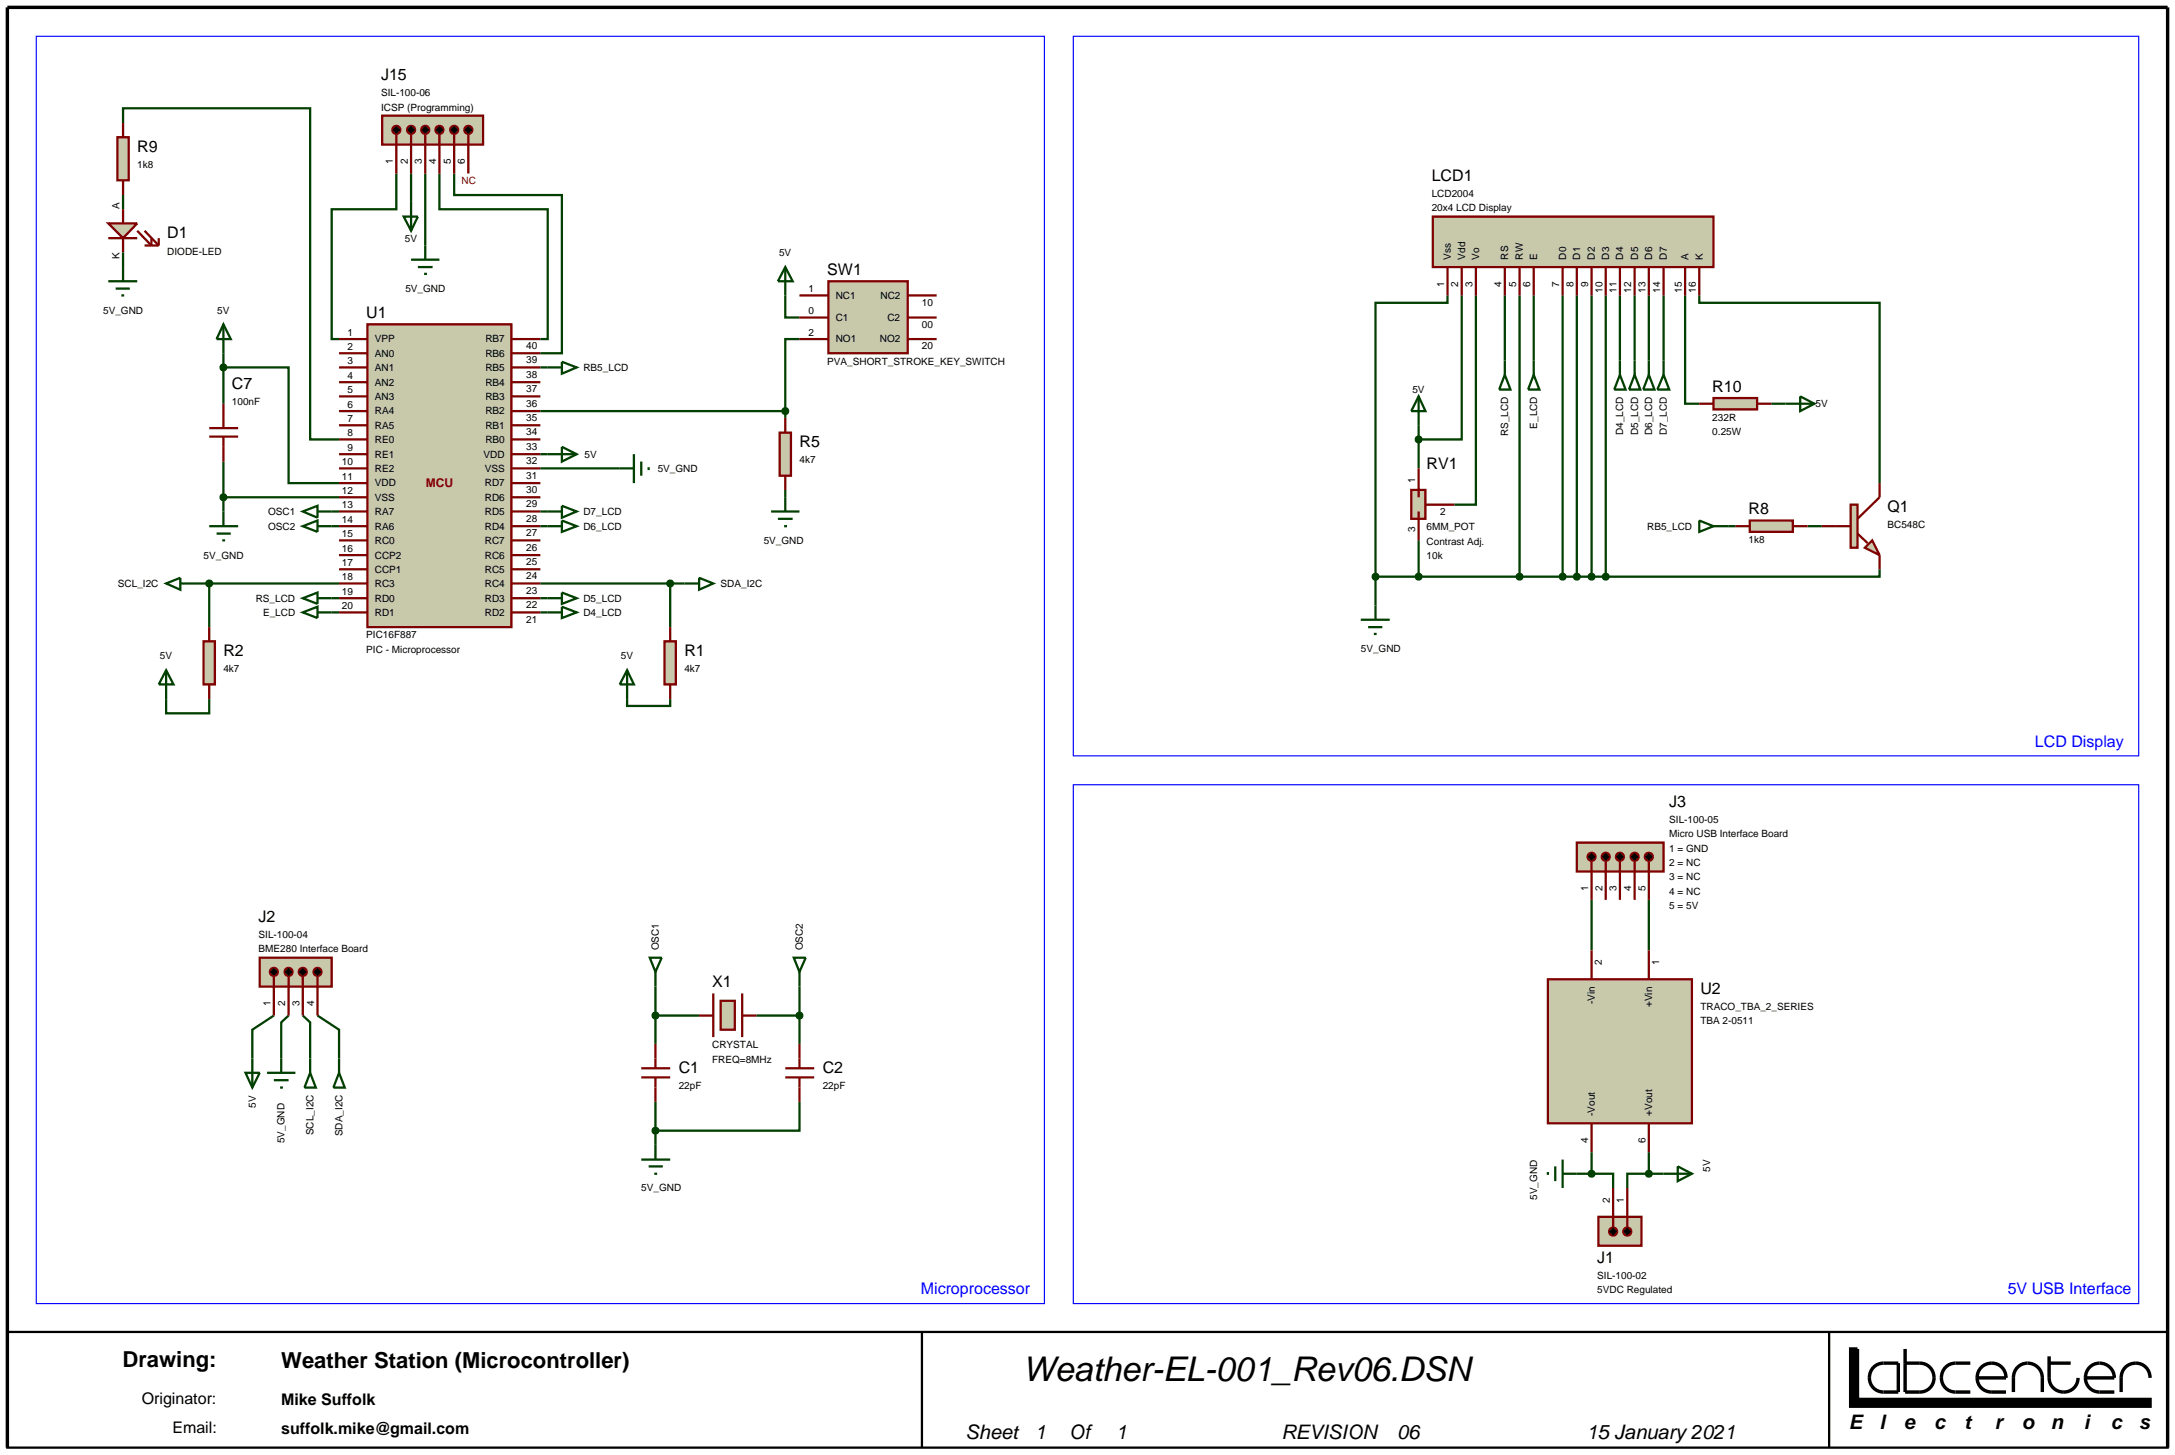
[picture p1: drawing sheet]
<svg xmlns="http://www.w3.org/2000/svg" width="384mm" height="257mm" viewBox="0 0 384 257" stroke-linecap="round" stroke-linejoin="round" font-family="sans-serif">
<g fill="none" stroke="#004000" stroke-width=".4">
<path d="M21.7 21.7v-2.6h33v58.4h5.1M21.7 34.4v2.5M69.9 30.6v6.3h-11.4v22.9h1.3M72.5 30.6v5M75 30.6v12.7M77.5 30.6v6.3h19.1v22.9h-1.3M80.1 30.6v3.8h19v27.9h-3.8M21.7 44.5v2.6M138.5 52.1v3.9h2.5M141 59.8h-2.5v12.7M255.3 52.1v1.3h-12.7v48.3M257.8 52.1v25.4h-7.6"/>
<path d="M260.3 52.1v36.9h-3.8M265.4 52.1v11.5M268 52.1v49.6M270.5 52.1v11.5M275.6 52.1v49.6M278.1 52.1v49.6M280.7 52.1v49.6M283.2 52.1v49.6M285.7 52.1v11.5M288.3 52.1v11.5M290.8 52.1v11.5M293.4 52.1v11.5"/>
<path d="M297.2 52.1v19.1h2.5M299.7 52.1v1.3h31.8v31.8M39.4 64.8h11.5v20.4h8.9M39.4 62.3v8.9M95.3 64.8h1.3M95.3 72.5h43.2M138.5 72.5v1.2M250.2 75v7.6M312.4 71.2h2.5M39.4 87.7h20.4M39.4 81.4v8.8M58.5 90.2h1.3"/>
<path d="M58.5 92.8h1.3M95.3 80.1h1.3M95.3 82.6h14M95.3 90.2h1.3M95.3 92.8h1.3M138.5 86.4v1.3M250.2 95.3v6.4M304.8 92.8h1.3M318.8 92.8h2.5M34.4 102.9h25.4M36.9 102.9v7.7M58.5 105.5h1.3"/>
<path d="M58.5 108h1.3M95.3 105.5h1.3M95.3 108h1.3M95.3 102.9h25.4M118.2 102.9v7.7M242.6 101.7h40.6M242.6 101.7v5.1M331.5 100.4v1.3h-48.3M29.3 123.3v2.5h7.6v-2.5M110.6 123.3v1.2h7.6v-1.2M280.7 158.7v8.9M290.8 158.7v8.9"/>
<path d="M48.3 179.1l-3.8 2.5v5.1M50.9 179.1l-1.3 1.2v6.4M53.4 179.1l1.3 1.2v6.4M56 179.1l3.8 2.5v5.1M115.6 174v10.1M115.6 179.1h7.7M133.4 179.1h7.6M141 174v10.1M115.6 194.3v7.6M141 194.3v5.1h-25.4M278.1 207h2.6M280.7 207h3.8v2.5"/>
<path d="M280.7 203.2v3.8M290.8 207h-3.8v2.5M290.8 203.2v3.8M290.8 207h2.6"/>
</g>
<path d="M1.3 1.3h381" fill="none" stroke="#000" stroke-width=".6" stroke-linecap="butt"/>
<path d="M1.3 234.9h381v20.4h-381z" fill="#fff" stroke="#000" stroke-width=".4"/>
<path d="M162.6 234.9v20.4" fill="none" stroke="#000" stroke-width=".4"/>
<path d="M64.8 57.2h25.4v53.4h-25.4z" fill="#c8c8aa" stroke="#800000" stroke-width=".4"/>
<g fill="none" stroke="#800000" stroke-width=".4">
<path d="M59.8 59.8h5M90.2 59.8h5.1M36.9 77h5.1M36.9 75.5h5.1M39.4 71.2v4.3M39.4 77v4.4M59.8 62.3h5M59.8 64.8h5M59.8 67.4h5M59.8 69.9h5M59.8 72.5h5M59.8 75h5"/>
<path d="M59.8 77.5h5M90.2 62.3h5.1M90.2 64.8h5.1M90.2 67.4h5.1M90.2 69.9h5.1M90.2 72.5h5.1M90.2 75h5.1M90.2 77.5h5.1M59.8 80.1h5M59.8 82.6h5M59.8 85.2h5M59.8 87.7h5"/>
<path d="M59.8 90.2h5M59.8 95.3h5M59.8 92.8h5M59.8 97.9h5M90.2 80.1h5.1M90.2 82.6h5.1M90.2 85.2h5.1M90.2 87.7h5.1M90.2 90.2h5.1M90.2 95.3h5.1M90.2 92.8h5.1M90.2 97.9h5.1"/>
<path d="M59.8 100.4h5M59.8 102.9h5M59.8 105.5h5M59.8 108h5M90.2 100.4h5.1M90.2 102.9h5.1M90.2 105.5h5.1M90.2 108h5.1"/>
</g>
<path d="M39.4 57.2l1.3 2.6h-2.5zM39.4 57.2v5.1M99.1 78.8l2.6 1.3-2.6 1.3zM36.9 92.8h5.1M38.2 94.1h2.5M39.2 95.3h.5M39.4 90.2v2.6M96.6 80.1h5.1M109.3 82.6h2.5M111.8 80.1v5.1M113.1 81.4v2.5M114.4 82.4v.5" fill="none" stroke="#004000" stroke-width=".4"/>
<g fill="none" stroke="#000" stroke-width=".6" stroke-linecap="butt">
<path d="M1.3 1.3v254M382.3 1.3v254M336 237.9v7.6h2.6a2.55 2.55 0 0 0 2.5-2.6 2.55 2.55 0 0 0-2.5-2.5h-2.6M361.4 239.2v3.8a2.55 2.55 0 0 0 2.6 2.5 2.55 2.55 0 0 0 2.5-2.5M330.6 241l1-.5 3.2-.1v5.1h-2.6a2.55 2.55 0 0 1-2.4-1.7 2.55 2.55 0 0 1 .8-2.8zM347.5 240.4h-2.6a2.55 2.55 0 0 0-2.5 2.5 2.55 2.55 0 0 0 2.5 2.6h2.6M348.7 243a2.49 2.49 0 0 0 2.6 2.5h2.5M349.3 241.3a2.55 2.55 0 0 1 2.8-.8 2.55 2.55 0 0 1 1.7 2.5h-5.1l.1-.6zM355.1 245.5v-2.5a2.55 2.55 0 0 1 2.5-2.6 2.55 2.55 0 0 1 2.6 2.6v2.5M361.4 240.4h3.8M367.8 243a2.48 2.48 0 0 0 2.5 2.5h2.6M368.7 241a2.58 2.58 0 0 1 2.8-.3 2.58 2.58 0 0 1 1.4 2.3h-5.1a2.6 2.6 0 0 1 .9-2z"/>
<path d="M379.2 243a2.55 2.55 0 0 0-2.5-2.6 2.55 2.55 0 0 0-2.6 2.6v2.5"/>
</g>
<path d="M326.4 237.9h1.2v8.9h51.6v1.2h-52.8z" fill="#000" stroke="#000" stroke-width=".6" stroke-linecap="butt"/>
<path d="M322.6 234.9v20.4" fill="none" stroke="#000" stroke-width=".4"/>
<path d="M67.4 20.4h17.8v5.1h-17.8z" fill="#c8c8aa" stroke="#800000" stroke-width=".4"/>
<path d="M69.9 23.7v6.9M72.5 23.7v6.9M75 23.7v6.9M77.5 23.7v6.9M80.1 23.7v6.9M82.6 23.7v6.9" fill="none" stroke="#800000" stroke-width=".4"/>
<g fill="#000" stroke="#800000" stroke-width=".4">
<path d="M69.4 22.4l.5-.2-.7 .7zM69.9 22.2a.68 .68 0 0 1 .7 .7zM70.6 22.9a.68 .68 0 0 1-.7 .7zM69.2 22.9l.7 .7a.68 .68 0 0 1-.7-.7z"/>
<path d="M72 22.4l.5-.2-.7 .7zM72.5 22.2a.68 .68 0 0 1 .7 .7zM73.2 22.9a.68 .68 0 0 1-.7 .7zM71.8 22.9l.7 .7a.68 .68 0 0 1-.7-.7z"/>
<path d="M74.5 22.4l.5-.2-.7 .7zM75 22.2a.68 .68 0 0 1 .7 .7zM75.7 22.9a.68 .68 0 0 1-.7 .7zM74.3 22.9l.7 .7a.68 .68 0 0 1-.7-.7z"/>
<path d="M77 22.4l.5-.2-.7 .7zM77.5 22.2a.68 .68 0 0 1 .7 .7zM78.2 22.9a.68 .68 0 0 1-.7 .7zM76.8 22.9l.7 .7a.68 .68 0 0 1-.7-.7z"/>
<path d="M79.6 22.4l.5-.2-.7 .7zM80.1 22.2a.68 .68 0 0 1 .7 .7zM80.8 22.9a.68 .68 0 0 1-.7 .7zM79.4 22.9l.7 .7a.68 .68 0 0 1-.7-.7z"/>
<path d="M82.1 22.4l.5-.2-.7 .7zM82.6 22.2a.68 .68 0 0 1 .7 .7zM83.3 22.9a.68 .68 0 0 1-.7 .7zM81.9 22.9l.7 .7a.68 .68 0 0 1-.7-.7z"/>
</g>
<path d="M69.2 22.9l.7-.7 .7 .7-.7 .7zM72.5 22.2l.7 .7-.7 .7-.7-.7zM74.3 22.9l.7-.7 .7 .7-.7 .7zM77.5 22.2l.7 .7-.7 .7-.7-.7zM80.1 22.2l.7 .7-.7 .7-.7-.7zM81.9 22.9l.7-.7 .7 .7-.7 .7z" fill="#000"/>
<path d="M71.2 38.2h2.5l-1.2 2.5zM72.5 35.6v5.1M72.5 45.8h5M73.7 47.1h2.6M74.8 48.3h.5M75 43.3v2.5" fill="none" stroke="#004000" stroke-width=".4"/>
<path d="M39 87.4l.4-.2-.5 .5zM39.4 87.2l.4 .2 .1 .3zM39.9 87.7l-.1 .3-.4 .2zM38.9 87.7l.5 .5-.4-.2z" fill="#004000" stroke="#004000" stroke-width=".4"/>
<path d="M38.9 87.7l.5-.5 .5 .5-.5 .5z" fill="#004000"/>
<path d="M39.1 64.4l.3-.1-.5 .5zM39.4 64.3l.3 .1 .2 .4zM39.4 65.3l.5-.5-.2 .4zM38.9 64.8l.5 .5-.3-.1z" fill="#004000" stroke="#004000" stroke-width=".4"/>
<path d="M38.9 64.8l.5-.5 .5 .5-.5 .5z" fill="#004000"/>
<g fill="none" stroke="#004000" stroke-width=".4">
<path d="M250.2 69.9l1.2 2.6h-2.5zM250.2 69.9v5.1M265.4 66.1l1 2.6h-2zM265.4 63.6v2.5M270.5 66.1l1 2.6h-2zM270.5 63.6v2.5M285.7 66.1l1 2.6h-2zM285.7 63.6v2.5M288.3 66.1l1 2.6h-2zM288.3 63.6v2.5M290.8 66.1l1 2.6h-2zM290.8 63.6v2.5"/>
<path d="M293.4 66.1l1 2.6h-2.1zM293.4 63.6v2.5M29.3 102.9l2.5-1v2.1zM31.8 102.9h2.6M53.4 105.5l2.6-1v2zM53.4 108l2.6-1v2zM56 105.5h2.5M56 108h2.5M96.6 105.5h2.5M96.6 108h2.5M99.1 104.5l2.6 1-2.6 1zM99.1 107l2.6 1-2.6 1z"/>
<path d="M120.7 102.9h2.6M123.3 101.9l2.5 1-2.5 1.1zM240 109.3h5.1M241.3 110.6h2.5M242.3 111.8h.5M242.6 106.8v2.5"/>
</g>
<path d="M249.8 101.4l.4-.2-.5 .5zM250.2 101.2l.3 .1 .2 .4zM250.7 101.7l-.1 .3-.4 .2zM249.7 101.7l.5 .5-.4-.2z" fill="#004000" stroke="#004000" stroke-width=".4"/>
<path d="M249.7 101.7l.5-.5 .5 .5-.5 .5z" fill="#004000"/>
<path d="M96.6 90.2h2.5M96.6 92.8h2.5M99.1 89.2l2.6 1-2.6 1.1zM99.1 91.8l2.6 1-2.6 1zM273 206.7v.5M274.3 205.7v2.6M275.6 207h2.5M275.6 204.5v5M293.4 207h5M295.9 205.7l2.5 1.3-2.5 1.3z" fill="none" stroke="#004000" stroke-width=".4"/>
<path d="M189.3 138.4h187.9v91.5h-187.9z" fill="none" stroke="#00f" stroke-width=".2"/>
<path d="M117.2 113.1h2v7.6h-2z" fill="#c8c8aa" stroke="#800000" stroke-width=".4"/>
<path d="M118.2 110.6v2.5M118.2 120.7v2.6" fill="none" stroke="#800000" stroke-width=".4"/>
<path d="M35.9 113.1h2v7.6h-2z" fill="#c8c8aa" stroke="#800000" stroke-width=".4"/>
<path d="M36.9 110.6v2.5M36.9 120.7v2.6" fill="none" stroke="#800000" stroke-width=".4"/>
<path d="M36.5 102.6l.4-.2-.5 .5zM36.9 102.4l.3 .1 .2 .4zM36.9 103.4l.5-.5-.2 .4zM36.4 102.9l.5 .5-.4-.2z" fill="#004000" stroke="#004000" stroke-width=".4"/>
<path d="M36.4 102.9l.5-.5 .5 .5-.5 .5z" fill="#004000"/>
<path d="M117.8 102.6l.4-.2-.5 .5zM118.2 102.4l.3 .1 .2 .4zM118.2 103.4l.5-.5-.2 .4zM117.7 102.9l.5 .5-.3-.1z" fill="#004000" stroke="#004000" stroke-width=".4"/>
<path d="M117.7 102.9l.5-.5 .5 .5-.5 .5z" fill="#004000"/>
<path d="M53.4 90.2l2.6-1v2.1zM53.4 92.8l2.6-1v2zM56 90.2h2.5M56 92.8h2.5M29.3 118.2l1.3 2.5h-2.6zM29.3 118.2v5.1M110.6 118.2l1.2 2.5h-2.5zM110.6 118.2v5.1" fill="none" stroke="#004000" stroke-width=".4"/>
<path d="M137.5 76.3h2v7.6h-2z" fill="#c8c8aa" stroke="#800000" stroke-width=".4"/>
<path d="M138.5 73.7v2.6M138.5 83.9v2.5" fill="none" stroke="#800000" stroke-width=".4"/>
<path d="M138.5 47.1l1.3 2.5h-2.6zM138.5 47.1v5M136 90.2h5M137.2 91.5h2.6M138.3 92.8h.5M138.5 87.7v2.5" fill="none" stroke="#004000" stroke-width=".4"/>
<path d="M308.6 91.8h7.6v2h-7.6z" fill="#c8c8aa" stroke="#800000" stroke-width=".4"/>
<path d="M306.1 92.8h2.5M316.2 92.8h2.6" fill="none" stroke="#800000" stroke-width=".4"/>
<path d="M96.6 64.8h2.5M99.1 63.8l2.6 1-2.6 1.1zM314.9 71.2h5.1M317.5 69.9l2.5 1.3-2.5 1.3zM299.7 91.8l2.5 1-2.5 1zM302.2 92.8h2.6" fill="none" stroke="#004000" stroke-width=".4"/>
<path d="M20.7 24.2h2v7.6h-2z" fill="#c8c8aa" stroke="#800000" stroke-width=".4"/>
<path d="M21.7 21.7v2.5M21.7 31.8v2.6" fill="none" stroke="#800000" stroke-width=".4"/>
<path d="M19.1 49.6h5.1M20.4 50.9h2.5M21.4 52.1h.5M21.7 47.1v2.5" fill="none" stroke="#004000" stroke-width=".4"/>
<path d="M6.4 6.4h177.8v223.5h-177.8zM189.3 6.4h187.9v126.9h-187.9z" fill="none" stroke="#00f" stroke-width=".2"/>
<path d="M302.2 70.2h7.7v2h-7.7z" fill="#c8c8aa" stroke="#800000" stroke-width=".4"/>
<path d="M299.7 71.2h2.5M309.9 71.2h2.5M125.8 175.2v7.7M130.9 175.2v7.7" fill="none" stroke="#800000" stroke-width=".4"/>
<path d="M43.3 189.2h2.5l-1.3 2.6zM44.5 186.7v5.1M47.1 189.2h5M48.3 190.5h2.6M49.4 191.8h.5M49.6 186.7v2.5M54.7 189.2l1 2.6h-2zM54.7 186.7v2.5M59.8 189.2l1 2.6h-2zM59.8 186.7v2.5" fill="none" stroke="#004000" stroke-width=".4"/>
<path d="M127.1 176.5h2.5v5.1h-2.5z" fill="#c8c8aa" stroke="#800000" stroke-width=".4"/>
<path d="M123.3 179.1h2.5M130.9 179.1h2.5M113.1 188.4h5.1M113.1 190h5.1M115.6 184.1v4.3M115.6 190v4.3M138.5 188.4h5.1M138.5 190h5.1M141 184.1v4.3M141 190v4.3" fill="none" stroke="#800000" stroke-width=".4"/>
<path d="M113.1 204.5h5.1M114.4 205.7h2.5M115.4 207h.5M115.6 201.9v2.6" fill="none" stroke="#004000" stroke-width=".4"/>
<path d="M115.3 199l.3-.1-.5 .5zM115.6 198.9l.3 .1 .2 .4zM116.1 199.4l-.1 .3-.4 .2zM115.1 199.4l.5 .5-.4-.2z" fill="#004000" stroke="#004000" stroke-width=".4"/>
<path d="M115.6 198.9l.5 .5-.5 .5-.5-.5z" fill="#004000"/>
<path d="M114.6 168.9h2.1l-1.1 2.5zM115.6 171.4v2.6M140 168.9h2.1l-1.1 2.5zM141 171.4v2.6" fill="none" stroke="#004000" stroke-width=".4"/>
<path d="M115.3 178.7l.3-.1-.5 .5zM115.6 178.6l.3 .1 .2 .4zM116.1 179.1l-.2 .4-.3 .1zM115.1 179.1l.5 .5-.3-.1z" fill="#004000" stroke="#004000" stroke-width=".4"/>
<path d="M115.6 178.6l.5 .5-.5 .5-.5-.5z" fill="#004000"/>
<path d="M140.7 178.7l.3-.1-.5 .5zM141 178.6l.3 .1 .2 .4zM141.5 179.1l-.2 .4-.3 .1zM140.5 179.1l.5 .5-.3-.1z" fill="#004000" stroke="#004000" stroke-width=".4"/>
<path d="M141 178.6l.5 .5-.5 .5-.5-.5z" fill="#004000"/>
<path d="M45.8 168.9h12.7v5.1h-12.7z" fill="#c8c8aa" stroke="#800000" stroke-width=".4"/>
<path d="M48.3 172.2v6.9M50.9 172.2v6.9M53.4 172.2v6.9M56 172.2v6.9" fill="none" stroke="#800000" stroke-width=".4"/>
<g fill="#000" stroke="#800000" stroke-width=".4">
<path d="M47.8 170.9l.5-.2-.7 .7zM48.3 170.7a.68 .68 0 0 1 .7 .7zM48.3 172.1l.7-.7a.68 .68 0 0 1-.7 .7zM47.6 171.4l.7 .7a.68 .68 0 0 1-.7-.7z"/>
<path d="M50.4 170.9l.5-.2-.7 .7zM50.9 170.7a.68 .68 0 0 1 .7 .7zM50.9 172.1l.7-.7a.68 .68 0 0 1-.7 .7zM50.2 171.4l.7 .7a.68 .68 0 0 1-.7-.7z"/>
<path d="M52.9 170.9l.5-.2-.7 .7zM53.4 170.7a.68 .68 0 0 1 .7 .7zM53.4 172.1l.7-.7a.68 .68 0 0 1-.7 .7zM52.7 171.4l.7 .7a.68 .68 0 0 1-.7-.7z"/>
<path d="M55.5 170.9l.5-.2-.7 .7zM56 170.7a.68 .68 0 0 1 .7 .7zM56.7 171.4a.68 .68 0 0 1-.7 .7zM55.3 171.4l.7 .7a.68 .68 0 0 1-.7-.7z"/>
</g>
<path d="M48.3 170.7l.7 .7-.7 .7-.7-.7zM50.9 170.7l.7 .7-.7 .7-.7-.7zM53.4 170.7l.7 .7-.7 .7-.7-.7zM55.3 171.4l.7-.7 .7 .7-.7 .7z" fill="#000"/>
<path d="M278.1 148.6h15.3v5.1h-15.3z" fill="#c8c8aa" stroke="#800000" stroke-width=".4"/>
<path d="M280.7 151.9v6.8M283.2 151.9v6.8M285.7 151.9v6.8M288.3 151.9v6.8M290.8 151.9v6.8" fill="none" stroke="#800000" stroke-width=".4"/>
<g fill="#000" stroke="#800000" stroke-width=".4">
<path d="M280.2 150.6l.5-.2-.7 .7zM280.7 150.4a.68 .68 0 0 1 .7 .7zM280.7 151.8l.7-.7a.68 .68 0 0 1-.7 .7zM280 151.1l.7 .7a.68 .68 0 0 1-.7-.7z"/>
<path d="M282.7 150.6l.5-.2-.7 .7zM283.2 150.4a.68 .68 0 0 1 .7 .7zM283.2 151.8l.7-.7a.68 .68 0 0 1-.7 .7zM282.5 151.1l.7 .7a.68 .68 0 0 1-.7-.7z"/>
<path d="M285.2 150.6l.5-.2-.7 .7zM285.7 150.4a.68 .68 0 0 1 .7 .7zM285.7 151.8l.7-.7a.68 .68 0 0 1-.7 .7zM285 151.1l.7 .7a.68 .68 0 0 1-.7-.7z"/>
<path d="M287.8 150.6l.5-.2-.7 .7zM288.3 150.4a.68 .68 0 0 1 .7 .7zM288.3 151.8l.7-.7a.68 .68 0 0 1-.7 .7zM287.6 151.1l.7 .7a.68 .68 0 0 1-.7-.7z"/>
<path d="M290.3 150.6l.5-.2-.7 .7zM290.8 150.4a.68 .68 0 0 1 .7 .7zM290.8 151.8l.7-.7a.68 .68 0 0 1-.7 .7zM290.1 151.1l.7 .7a.68 .68 0 0 1-.7-.7z"/>
</g>
<path d="M280 151.1l.7-.7 .7 .7-.7 .7zM282.5 151.1l.7-.7 .7 .7-.7 .7zM285.7 150.4l.7 .7-.7 .7-.7-.7zM288.3 150.4l.7 .7-.7 .7-.7-.7zM290.8 150.4l.7 .7-.7 .7-.7-.7z" fill="#000"/>
<path d="M19.1 39.4h5.1l-2.5 2.6z" fill="#c8c8aa" stroke="#800000" stroke-width=".4"/>
<path d="M21.7 36.9v2.5M19.1 42h5.1M21.7 42v2.5M24.2 40.7l2.5 2.6v-1.3M25.5 40.7l2.5 2.6M25.5 43.3h2.5M28 42v1.3" fill="none" stroke="#800000" stroke-width=".4"/>
<g fill="#c8c8aa" stroke="#800000" stroke-width=".4">
<path d="M328.9 96.6l1.3-1.3 1.3 2.6z"/>
<path d="M326.4 89h1.2v7.6h-1.2z"/>
</g>
<path d="M321.3 92.8h5.1M327.6 94.1l1.8 1.7M331.5 85.2v2.5l-3.9 3.8M331.5 97.9v2.5" fill="none" stroke="#800000" stroke-width=".4"/>
<path d="M146.1 49.6h14v12.7h-14z" fill="#c8c8aa" stroke="#800000" stroke-width=".4"/>
<path d="M141 59.8h5.1M141 56h5.1M141 52.1h5.1M160.1 59.8h5.1M160.1 56h5.1M160.1 52.1h5.1" fill="none" stroke="#800000" stroke-width=".4"/>
<path d="M138.2 72.1l.3-.1-.5 .5zM138.5 72l.3 .1 .2 .4zM138.5 73l.5-.5-.2 .4zM138 72.5l.5 .5-.3-.1z" fill="#004000" stroke="#004000" stroke-width=".4"/>
<path d="M138.5 72l.5 .5-.5 .5-.5-.5z" fill="#004000"/>
<path d="M248.9 86.4h2.5v5.1h-2.5z" fill="#c8c8aa" stroke="#800000" stroke-width=".4"/>
<path d="M250.2 82.6v5.1M250.2 90.2v5.1M251.4 89h5.1" fill="none" stroke="#800000" stroke-width=".4"/>
<path d="M252.7 38.2h49.5v8.9h-49.5z" fill="#c8c8aa" stroke="#800000" stroke-width=".4"/>
<g fill="none" stroke="#800000" stroke-width=".4">
<path d="M255.3 47.1v5M257.8 47.1v5M260.3 47.1v5M265.4 47.1v5M268 47.1v5M270.5 47.1v5M275.6 47.1v5M278.1 47.1v5M280.7 47.1v5M283.2 47.1v5M285.7 47.1v5M288.3 47.1v5"/>
<path d="M290.8 47.1v5M293.4 47.1v5M297.2 47.1v5M299.7 47.1v5"/>
</g>
<path d="M249.8 77.2l.4-.2-.5 .5zM250.2 77l.3 .1 .2 .4zM250.2 78l.5-.5-.2 .4zM249.7 77.5l.5 .5-.4-.2z" fill="#004000" stroke="#004000" stroke-width=".4"/>
<path d="M249.7 77.5l.5-.5 .5 .5-.5 .5z" fill="#004000"/>
<path d="M242.2 101.4l.4-.2-.5 .5zM242.6 101.2l.4 .2 .1 .3zM243.1 101.7l-.1 .3-.4 .2zM242.1 101.7l.5 .5-.4-.2z" fill="#004000" stroke="#004000" stroke-width=".4"/>
<path d="M242.1 101.7l.5-.5 .5 .5-.5 .5z" fill="#004000"/>
<path d="M275.2 101.4l.4-.2-.5 .5zM275.6 101.2l.3 .1 .2 .4zM276.1 101.7l-.1 .3-.4 .2zM275.1 101.7l.5 .5-.4-.2z" fill="#004000" stroke="#004000" stroke-width=".4"/>
<path d="M275.1 101.7l.5-.5 .5 .5-.5 .5z" fill="#004000"/>
<path d="M267.6 101.4l.4-.2-.5 .5zM268 101.2l.4 .2 .1 .3zM268.5 101.7l-.1 .3-.4 .2zM267.5 101.7l.5 .5-.4-.2z" fill="#004000" stroke="#004000" stroke-width=".4"/>
<path d="M267.5 101.7l.5-.5 .5 .5-.5 .5z" fill="#004000"/>
<path d="M277.7 101.4l.4-.2-.5 .5zM278.1 101.2l.4 .2 .1 .3zM278.6 101.7l-.1 .3-.4 .2zM277.6 101.7l.5 .5-.4-.2z" fill="#004000" stroke="#004000" stroke-width=".4"/>
<path d="M277.6 101.7l.5-.5 .5 .5-.5 .5z" fill="#004000"/>
<path d="M280.3 101.4l.4-.2-.5 .5zM280.7 101.2l.4 .2 .1 .3zM281.2 101.7l-.1 .3-.4 .2zM280.2 101.7l.5 .5-.4-.2z" fill="#004000" stroke="#004000" stroke-width=".4"/>
<path d="M280.7 101.2l.5 .5-.5 .5-.5-.5z" fill="#004000"/>
<path d="M282.8 101.4l.4-.2-.5 .5zM283.2 101.2l.4 .2 .1 .3zM283.7 101.7l-.1 .3-.4 .2zM282.7 101.7l.5 .5-.4-.2z" fill="#004000" stroke="#004000" stroke-width=".4"/>
<path d="M282.7 101.7l.5-.5 .5 .5-.5 .5z" fill="#004000"/>
<path d="M273 172.7h25.4v25.4h-25.4z" fill="#c8c8aa" stroke="#800000" stroke-width=".4"/>
<path d="M280.7 167.6v5.1M290.8 167.6v5.1M280.7 198.1v5.1M290.8 198.1v5.1" fill="none" stroke="#800000" stroke-width=".4"/>
<path d="M281.9 214.6h7.6v5.1h-7.6z" fill="#c8c8aa" stroke="#800000" stroke-width=".4"/>
<path d="M284.5 209.5v6.9M287 209.5v6.9" fill="none" stroke="#800000" stroke-width=".4"/>
<g fill="#000" stroke="#800000" stroke-width=".4">
<path d="M284 216.7l.5-.2-.7 .7zM284.5 216.5a.68 .68 0 0 1 .7 .7zM284.5 217.9l.7-.7a.68 .68 0 0 1-.7 .7zM283.8 217.2l.7 .7a.68 .68 0 0 1-.7-.7z"/>
<path d="M286.5 216.7l.5-.2-.7 .7zM287 216.5a.68 .68 0 0 1 .7 .7zM287 217.9l.7-.7a.68 .68 0 0 1-.7 .7zM286.3 217.2l.7 .7a.68 .68 0 0 1-.7-.7z"/>
</g>
<path d="M283.8 217.2l.7-.7 .7 .7-.7 .7zM286.3 217.2l.7-.7 .7 .7-.7 .7z" fill="#000"/>
<path d="M290.5 206.6l.3-.1-.5 .5zM290.8 206.5l.4 .2 .1 .3zM291.3 207l-.1 .3-.4 .2zM290.3 207l.5 .5-.4-.2z" fill="#004000" stroke="#004000" stroke-width=".4"/>
<path d="M290.8 206.5l.5 .5-.5 .5-.5-.5z" fill="#004000"/>
<path d="M280.4 206.6l.3-.1-.5 .5zM280.7 206.5l.4 .2 .1 .3zM281.2 207l-.1 .3-.4 .2zM280.2 207l.5 .5-.4-.2z" fill="#004000" stroke="#004000" stroke-width=".4"/>
<path d="M280.7 206.5l.5 .5-.5 .5-.5-.5z" fill="#004000"/>
<text font-size="6" x="180.4" y="243.5">Weather-EL-001_Rev06.DSN</text>
<g font-size="3.9">
<text x="21.6" y="241">Drawing:</text>
<text x="49.6" y="241.3">Weather Station (Microcontroller)</text>
</g>
<g font-size="3.5">
<text x="170.3" y="253.7">Sheet</text>
<text x="182.5" y="253.7">1</text>
<text x="188.5" y="253.7">Of</text>
<text x="196.8" y="253.7">1</text>
<text x="226" y="253.7">REVISION</text>
<text x="246.4" y="253.7">06</text>
<text x="279.8" y="253.7">15 January 2021</text>
<text x="326.1" y="252.1">E</text>
<text x="331.5" y="252.1">l</text>
<text x="335.8" y="252.1">e</text>
<text x="341.1" y="252.1">c</text>
<text x="346.4" y="252.1">t</text>
<text x="351.8" y="252.1">r</text>
<text x="356.6" y="252.1">o</text>
<text x="361.7" y="252.1">n</text>
<text x="367.5" y="252.1">i</text>
<text x="372.3" y="252.1">c</text>
<text x="377.2" y="252.1">s</text>
</g>
<g font-size="2.8">
<text x="67.2" y="14.1">J15</text>
<text x="24.2" y="26.8">R9</text>
<text x="252.5" y="31.9">LCD1</text>
<text x="29.5" y="42">D1</text>
<text x="145.9" y="48.5">SW1</text>
<text x="64.6" y="56.1">U1</text>
<text x="40.9" y="68.7">C7</text>
<text x="302" y="69.1">R10</text>
<text x="141" y="78.9">R5</text>
<text x="251.6" y="82.8">RV1</text>
<text x="308.4" y="90.7">R8</text>
<text x="332.9" y="90.3">Q1</text>
<text x="39.4" y="115.7">R2</text>
<text x="120.7" y="115.7">R1</text>
<text x="294.4" y="142.3">J3</text>
<text x="45.6" y="162.6">J2</text>
<text x="125.6" y="174.1">X1</text>
<text x="299.9" y="175.3">U2</text>
<text x="119.7" y="189.3">C1</text>
<text x="145.1" y="189.3">C2</text>
<text x="281.7" y="222.7">J1</text>
<text x="25" y="247.6">Originator:</text>
<text x="49.6" y="247.9">Mike Suffolk</text>
<text x="30.4" y="252.7">Email:</text>
<text x="49.6" y="253">suffolk.mike@gmail.com</text>
</g>
<g font-size="2.8" fill="#00f">
<text x="358.9" y="131.7">LCD Display</text>
<text x="162.4" y="228.2">Microprocessor</text>
<text x="354.1" y="228.2">5V USB Interface</text>
</g>
<text font-size="2.1" fill="#800000" x="75.1" y="85.8">MCU</text>
<g font-size="1.8">
<text x="67.2" y="16.9">SIL-100-06</text>
<text x="67.2" y="19.5">ICSP (Programming)</text>
<text x="24.2" y="29.6">1k8</text>
<text x="69.3" y="29" transform="rotate(-90 69.3 29)">1</text>
<text x="71.9" y="29" transform="rotate(-90 71.9 29)">2</text>
<text x="74.4" y="29" transform="rotate(-90 74.4 29)">3</text>
<text x="76.9" y="29" transform="rotate(-90 76.9 29)">4</text>
<text x="79.5" y="29" transform="rotate(-90 79.5 29)">5</text>
<text x="82" y="29" transform="rotate(-90 82 29)">6</text>
<text x="252.5" y="34.7">LCD2004</text>
<text x="21.1" y="36.9" transform="rotate(-90 21.1 36.9)">A</text>
<text x="252.5" y="37.2">20x4 LCD Display</text>
<text x="21.1" y="45.7" transform="rotate(-90 21.1 45.7)">K</text>
<text x="29.5" y="44.9">DIODE-LED</text>
<text x="71.4" y="42.6">5V</text>
<text x="137.4" y="45.1">5V</text>
<text x="255.9" y="45.8" transform="rotate(-90 255.9 45.8)">Vss</text>
<text x="258.4" y="45.8" transform="rotate(-90 258.4 45.8)">Vdd</text>
<text x="260.9" y="45.8" transform="rotate(-90 260.9 45.8)">Vo</text>
<text x="266" y="45.8" transform="rotate(-90 266 45.8)">RS</text>
<text x="268.6" y="45.8" transform="rotate(-90 268.6 45.8)">RW</text>
<text x="271.1" y="45.8" transform="rotate(-90 271.1 45.8)">E</text>
<text x="276.2" y="45.8" transform="rotate(-90 276.2 45.8)">D0</text>
<text x="278.7" y="45.8" transform="rotate(-90 278.7 45.8)">D1</text>
<text x="281.3" y="45.8" transform="rotate(-90 281.3 45.8)">D2</text>
<text x="283.8" y="45.8" transform="rotate(-90 283.8 45.8)">D3</text>
<text x="286.3" y="45.8" transform="rotate(-90 286.3 45.8)">D4</text>
<text x="288.9" y="45.8" transform="rotate(-90 288.9 45.8)">D5</text>
<text x="291.4" y="45.8" transform="rotate(-90 291.4 45.8)">D6</text>
<text x="294" y="45.8" transform="rotate(-90 294 45.8)">D7</text>
<text x="297.8" y="45.8" transform="rotate(-90 297.8 45.8)">A</text>
<text x="300.3" y="45.8" transform="rotate(-90 300.3 45.8)">K</text>
<text x="71.5" y="51.5">5V_GND</text>
<text x="142.6" y="51.5">1</text>
<text x="147.4" y="52.7">NC1</text>
<text x="155.3" y="52.7">NC2</text>
<text x="162.6" y="53.9">10</text>
<text x="254.7" y="50.6" transform="rotate(-90 254.7 50.6)">1</text>
<text x="257.2" y="50.6" transform="rotate(-90 257.2 50.6)">2</text>
<text x="259.7" y="50.6" transform="rotate(-90 259.7 50.6)">3</text>
<text x="264.8" y="50.6" transform="rotate(-90 264.8 50.6)">4</text>
<text x="267.4" y="50.6" transform="rotate(-90 267.4 50.6)">5</text>
<text x="269.9" y="50.6" transform="rotate(-90 269.9 50.6)">6</text>
<text x="275" y="50.6" transform="rotate(-90 275 50.6)">7</text>
<text x="277.5" y="50.6" transform="rotate(-90 277.5 50.6)">8</text>
<text x="280.1" y="50.6" transform="rotate(-90 280.1 50.6)">9</text>
<text x="282.6" y="51.6" transform="rotate(-90 282.6 51.6)">10</text>
<text x="285.1" y="51.6" transform="rotate(-90 285.1 51.6)">11</text>
<text x="287.7" y="51.6" transform="rotate(-90 287.7 51.6)">12</text>
<text x="290.2" y="51.6" transform="rotate(-90 290.2 51.6)">13</text>
<text x="292.8" y="51.6" transform="rotate(-90 292.8 51.6)">14</text>
<text x="296.6" y="51.6" transform="rotate(-90 296.6 51.6)">15</text>
<text x="299.1" y="51.6" transform="rotate(-90 299.1 51.6)">16</text>
<text x="18.2" y="55.3">5V_GND</text>
<text x="38.3" y="55.3">5V</text>
<text x="61.3" y="59.2">1</text>
<text x="142.6" y="59.2">2</text>
<text x="142.6" y="55.4">0</text>
<text x="147.4" y="56.6">C1</text>
<text x="156.5" y="56.6">C2</text>
<text x="162.6" y="57.8">00</text>
<text x="61.3" y="61.7">2</text>
<text x="61.3" y="64.2">3</text>
<text x="66.1" y="60.4">VPP</text>
<text x="66.1" y="62.9">AN0</text>
<text x="66.1" y="65.4">AN1</text>
<text x="85.6" y="65.4">RB5</text>
<text x="85.6" y="62.9">RB6</text>
<text x="85.6" y="60.4">RB7</text>
<text x="92.8" y="64.1">39</text>
<text x="92.8" y="61.6">40</text>
<text x="102.9" y="65.4">RB5_LCD</text>
<text x="145.9" y="64.3">PVA_SHORT_STROKE_KEY_SWITCH</text>
<text x="147.4" y="60.4">NO1</text>
<text x="155.2" y="60.4">NO2</text>
<text x="162.6" y="61.6">20</text>
<text x="40.9" y="71.5">100nF</text>
<text x="61.3" y="66.8">4</text>
<text x="61.3" y="69.3">5</text>
<text x="61.3" y="71.9">6</text>
<text x="66.1" y="68">AN2</text>
<text x="66.1" y="70.5">AN3</text>
<text x="85.6" y="70.5">RB3</text>
<text x="85.6" y="68">RB4</text>
<text x="92.8" y="71.7">36</text>
<text x="92.8" y="69.2">37</text>
<text x="92.8" y="66.6">38</text>
<text x="249.1" y="69.3">5V</text>
<text x="320.2" y="71.8">5V</text>
<text x="61.3" y="74.4">7</text>
<text x="61.3" y="76.9">8</text>
<text x="66.1" y="73.1">RA4</text>
<text x="66.1" y="75.6">RA5</text>
<text x="85.6" y="73.1">RB2</text>
<text x="85.6" y="75.6">RB1</text>
<text x="92.8" y="74.3">35</text>
<text x="92.8" y="76.8">34</text>
<text x="266" y="76.9" transform="rotate(-90 266 76.9)">RS_LCD</text>
<text x="271.1" y="75.6" transform="rotate(-90 271.1 75.6)">E_LCD</text>
<text x="286.3" y="76.7" transform="rotate(-90 286.3 76.7)">D4_LCD</text>
<text x="288.9" y="76.7" transform="rotate(-90 288.9 76.7)">D5_LCD</text>
<text x="291.4" y="76.7" transform="rotate(-90 291.4 76.7)">D6_LCD</text>
<text x="294" y="76.7" transform="rotate(-90 294 76.7)">D7_LCD</text>
<text x="302" y="74.2">232R</text>
<text x="302" y="76.8">0.25W</text>
<text x="60.3" y="82">10</text>
<text x="61.3" y="79.5">9</text>
<text x="66.1" y="78.1">RE0</text>
<text x="66.1" y="80.7">RE1</text>
<text x="66.1" y="83.2">RE2</text>
<text x="85.3" y="80.7">VDD</text>
<text x="85.5" y="83.2">VSS</text>
<text x="85.6" y="78.1">RB0</text>
<text x="92.8" y="81.9">32</text>
<text x="92.8" y="79.3">33</text>
<text x="103.1" y="80.7">5V</text>
<text x="116" y="83.2">5V_GND</text>
<text x="141" y="81.7">4k7</text>
<text x="60.3" y="84.6">11</text>
<text x="60.3" y="87.1">12</text>
<text x="60.3" y="89.6">13</text>
<text x="66.1" y="85.8">VDD</text>
<text x="66.1" y="88.3">VSS</text>
<text x="85.5" y="88.3">RD6</text>
<text x="85.5" y="85.8">RD7</text>
<text x="92.8" y="89.5">29</text>
<text x="92.8" y="87">30</text>
<text x="92.8" y="84.4">31</text>
<text x="249.6" y="85.2" transform="rotate(-90 249.6 85.2)">1</text>
<text x="47.3" y="90.8">OSC1</text>
<text x="47.3" y="93.4">OSC2</text>
<text x="60.3" y="94.7">15</text>
<text x="60.3" y="92.2">14</text>
<text x="66.1" y="90.8">RA7</text>
<text x="66.1" y="95.9">RC0</text>
<text x="66.1" y="93.4">RA6</text>
<text x="85.5" y="95.9">RC7</text>
<text x="85.5" y="93.4">RD4</text>
<text x="85.5" y="90.8">RD5</text>
<text x="92.8" y="94.6">27</text>
<text x="92.8" y="92">28</text>
<text x="102.9" y="90.8">D7_LCD</text>
<text x="102.9" y="93.4">D6_LCD</text>
<text x="134.7" y="95.9">5V_GND</text>
<text x="249.6" y="93.8" transform="rotate(-90 249.6 93.8)">3</text>
<text x="251.6" y="93.5">6MM_POT</text>
<text x="254" y="90.8">2</text>
<text x="290.5" y="93.4">RB5_LCD</text>
<text x="308.4" y="95.8">1k8</text>
<text x="332.9" y="93.1">BC548C</text>
<text x="35.9" y="98.5">5V_GND</text>
<text x="60.3" y="97.3">16</text>
<text x="60.3" y="99.8">17</text>
<text x="66.1" y="98.5">CCP2</text>
<text x="66.1" y="101">CCP1</text>
<text x="85.5" y="101">RC5</text>
<text x="85.5" y="98.5">RC6</text>
<text x="92.8" y="99.7">25</text>
<text x="92.8" y="97.1">26</text>
<text x="251.6" y="96.1">Contrast Adj.</text>
<text x="251.6" y="98.6">10k</text>
<text x="20.8" y="103.5">SCL_I2C</text>
<text x="45.1" y="106.1">RS_LCD</text>
<text x="60.3" y="102.3">18</text>
<text x="60.3" y="104.9">19</text>
<text x="60.3" y="107.4">20</text>
<text x="66.1" y="103.5">RC3</text>
<text x="66.1" y="106.1">RD0</text>
<text x="85.5" y="106.1">RD3</text>
<text x="85.5" y="103.5">RC4</text>
<text x="92.8" y="107.3">22</text>
<text x="92.8" y="104.7">23</text>
<text x="92.8" y="102.2">24</text>
<text x="102.9" y="106.1">D5_LCD</text>
<text x="127.1" y="103.5">SDA_I2C</text>
<text x="46.4" y="108.6">E_LCD</text>
<text x="64.6" y="112.6">PIC16F887</text>
<text x="66.1" y="108.6">RD1</text>
<text x="85.5" y="108.6">RD2</text>
<text x="92.8" y="109.8">21</text>
<text x="102.9" y="108.6">D4_LCD</text>
<text x="28.2" y="116.2">5V</text>
<text x="39.4" y="118.5">4k7</text>
<text x="64.6" y="115.1">PIC - Microprocessor</text>
<text x="109.5" y="116.2">5V</text>
<text x="120.7" y="118.5">4k7</text>
<text x="240" y="115">5V_GND</text>
<text x="294.4" y="145.1">SIL-100-05</text>
<text x="294.4" y="147.6">Micro USB Interface Board</text>
<text x="294.4" y="150.2">1 = GND</text>
<text x="294.4" y="152.7">2 = NC</text>
<text x="294.4" y="155.2">3 = NC</text>
<text x="280.1" y="157.2" transform="rotate(-90 280.1 157.2)">1</text>
<text x="282.6" y="157.2" transform="rotate(-90 282.6 157.2)">2</text>
<text x="285.1" y="157.2" transform="rotate(-90 285.1 157.2)">3</text>
<text x="287.7" y="157.2" transform="rotate(-90 287.7 157.2)">4</text>
<text x="290.2" y="157.2" transform="rotate(-90 290.2 157.2)">5</text>
<text x="294.4" y="157.8">4 = NC</text>
<text x="294.4" y="160.3">5 = 5V</text>
<text x="45.6" y="165.4">SIL-100-04</text>
<text x="45.6" y="167.9">BME280 Interface Board</text>
<text x="116.2" y="167.6" transform="rotate(-90 116.2 167.6)">OSC1</text>
<text x="141.6" y="167.6" transform="rotate(-90 141.6 167.6)">OSC2</text>
<text x="282.5" y="170.2" transform="rotate(-90 282.5 170.2)">2</text>
<text x="292.6" y="170.2" transform="rotate(-90 292.6 170.2)">1</text>
<text x="47.7" y="177.5" transform="rotate(-90 47.7 177.5)">1</text>
<text x="50.3" y="177.5" transform="rotate(-90 50.3 177.5)">2</text>
<text x="52.8" y="177.5" transform="rotate(-90 52.8 177.5)">3</text>
<text x="55.4" y="177.5" transform="rotate(-90 55.4 177.5)">4</text>
<text x="281.3" y="177.1" transform="rotate(-90 281.3 177.1)">-Vin</text>
<text x="291.4" y="177.6" transform="rotate(-90 291.4 177.6)">+Vin</text>
<text x="299.9" y="178.1">TRACO_TBA_2_SERIES</text>
<text x="125.6" y="184.9">CRYSTAL</text>
<text x="299.9" y="180.6">TBA 2-0511</text>
<text x="125.6" y="187.4">FREQ=8MHz</text>
<text x="45.1" y="195.4" transform="rotate(-90 45.1 195.4)">5V</text>
<text x="119.7" y="192.1">22pF</text>
<text x="145.1" y="192.1">22pF</text>
<text x="281.3" y="196.8" transform="rotate(-90 281.3 196.8)">-Vout</text>
<text x="291.4" y="196.8" transform="rotate(-90 291.4 196.8)">+Vout</text>
<text x="50.2" y="201.6" transform="rotate(-90 50.2 201.6)">5V_GND</text>
<text x="55.3" y="200.2" transform="rotate(-90 55.3 200.2)">SCL_I2C</text>
<text x="60.4" y="200.4" transform="rotate(-90 60.4 200.4)">SDA_I2C</text>
<text x="280.1" y="201.6" transform="rotate(-90 280.1 201.6)">4</text>
<text x="290.2" y="201.6" transform="rotate(-90 290.2 201.6)">6</text>
<text x="301.6" y="206.7" transform="rotate(-90 301.6 206.7)">5V</text>
<text x="113.1" y="210.1">5V_GND</text>
<text x="271.1" y="211.6" transform="rotate(-90 271.1 211.6)">5V_GND</text>
<text x="283.9" y="212.1" transform="rotate(-90 283.9 212.1)">2</text>
<text x="286.4" y="212.1" transform="rotate(-90 286.4 212.1)">1</text>
<text x="281.7" y="225.5">SIL-100-02</text>
<text x="281.7" y="228">5VDC Regulated</text>
</g>
<text font-size="1.8" fill="#800000" x="81.4" y="32.4">NC</text>
</svg>
